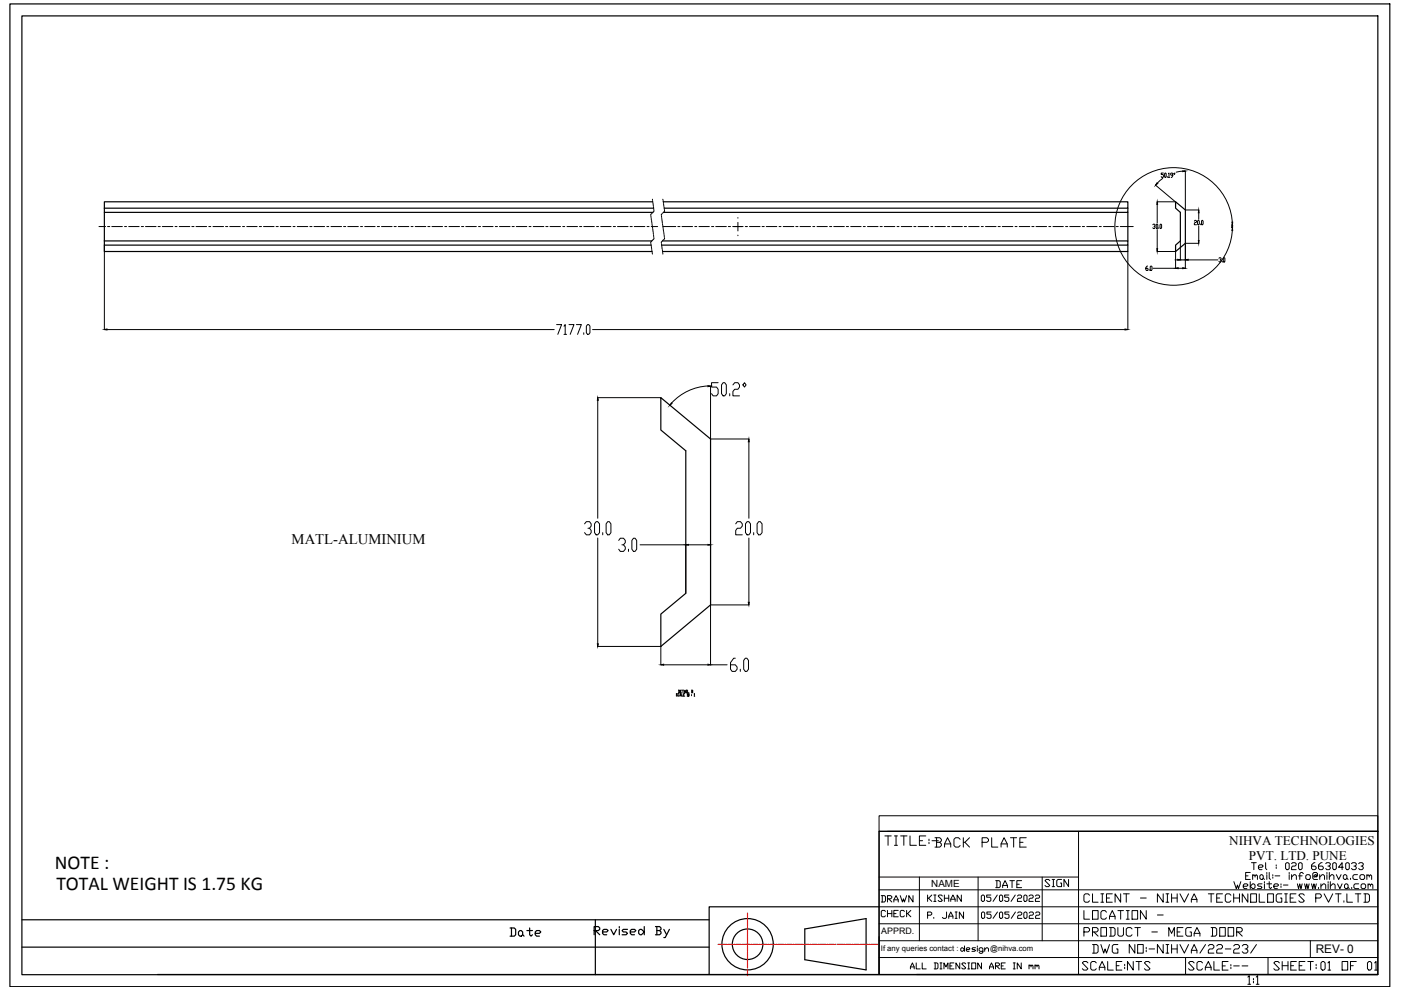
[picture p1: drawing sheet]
<svg xmlns="http://www.w3.org/2000/svg" width="297mm" height="210mm" viewBox="0 0 297 210" stroke-linecap="round" stroke-linejoin="round" font-family="sans-serif">
<!-- layer: 0 -->
<g fill="none" stroke="#000" stroke-width=".25">
<path d="M2.1 .8h292.6v208.4h-292.6zM4.6 3.4h287.5v203.3h-287.5zM22.1 44.1v.9h116.3M22.1 51.1v.9h115.9M22.1 52v1.3h116.1M22.1 44.1h116.5M22.1 51.1h116.1M22.1 45v6.1M138.4 42.8h-116.3v1.3M140.4 51.1h98.7v.9h-98.8M140.6 42.8h98.5v1.3h-98.3M239.1 44.1v.9h-98.4"/>
<path d="M239.1 52v1.3h-98.6M239.1 45v6.1M249.2 42.8l2.1 1.7v7.1l-2.1 1.7v-1.3l1.1-.9v-6.1l-1.1-.9zM140.1 84.3l10.6 8.8v35.2l-10.6 8.8v-6.9l5.3-4.4v-30.2l-5.3-4.4zM186.4 176.3h105.7v30.3h-105.7zM4.6 195h145.8M126 197.3h.9l.3-.3v-.2l-.3-.3h-.9v1.7M126.2 195v11.7M126.3 197.3l.9 .9M127.7 197.6h.9l.3-.3-.3-.3h-.6l-.3 .3v.6l.3 .3h.6M129.5 197l.6 1.2 .6-1.2M131.3 196.5v.3"/>
<path d="M131.3 197v1.2M133 197h-.8l-.3 .3 .3 .3h.5l.3 .3-.3 .3h-.8M133.6 197.6h.9l.3-.3-.3-.3h-.6l-.3 .3v.6l.3 .3h.6M135.4 197.3l.3-.3h.3l.6 .6-.6 .6h-.3l-.3-.3zM136.6 196.5v1.7M139 196.5h.9l.3 .3v.2l-.3 .3M139.3 197.3h.6l.3 .3v.3l-.3 .3h-.9M139.3 196.5v1.7M140.7 197l.6 1.2M141.9 197l-.9 1.8h-.3M170.6 197l13-2.2v10.8l-13-2.1zM186.4 192.3h-36v14.3h-117"/>
<path d="M4.6 200.8h145.8M150.4 206.6h36M194.3 206.6h97.8"/>
<circle cx="158.5" cy="200.2" r="5.4"/>
<circle cx="158.5" cy="200.2" r="3.2"/>
</g>
<g fill="none" stroke="#000" stroke-width=".21">
<path d="M245 39.3l4.2 3.5h-3.9M246.5 37.8l-1.1 1M246.7 36.7h-.5v.3h.4l.1 .2-.1 .4-.4-.1M246.9 36.8l.1-.1 .3 .1-.2 .8-.2-.1zM247.5 37.5v.1M247.7 36.8l.1-.1v.9M247.7 37.6h.3M248.7 37.2h-.4l-.1-.2 .1-.3 .4 .1v.5l-.4 .3M249 36.7l.1 .1-.1 .2zM250.8 36.3l-1.4 .2M251.3 36.3v8.2M21 48h1.4"/>
<path d="M22.1 52v17.9M22.8 48h.5M23.7 48h2.2M26.4 48h.4M27.3 48h2.2M30 48h.4M30.8 48h2.3M33.5 48h.5M34.4 48h2.2M37.1 48h.4M38 48h2.2M40.7 48h.4"/>
<path d="M41.6 48h2.2M44.3 48h.4M45.2 48h2.2M47.8 48h.5M48.7 48h2.3M51.4 48h.4M52.3 48h2.2M55 48h.4M55.9 48h2.2M58.5 48h.5M59.4 48h2.3M62.1 48h.5"/>
<path d="M63 48h2.3M65.7 48h.5M66.6 48h2.2M69.3 48h.4M70.2 48h2.2M72.8 48h.5M73.7 48h2.3M76.4 48h.5M77.3 48h2.2M80 48h.5M80.9 48h2.2M83.6 48h.4"/>
<path d="M84.4 48h2.3M87.2 48h.4M88 48h2.3M90.7 48h.5M91.6 48h2.2M94.3 48h.4M95.2 48h2.2M97.9 48h.4M98.7 48h2.3M101.5 48h.4M102.3 48h2.2M105 48h.5"/>
<path d="M105.9 48h2.2M108.6 48h.4M109.5 48h2.2M112.2 48h.4M113.1 48h2.2M115.7 48h.5M116.6 48h2.3M119.3 48h.4M120.2 48h2.3M122.9 48h.4M123.8 48h2.2M126.5 48h.4"/>
<path d="M127.4 48h2.2M130 48h.5M130.9 48h2.3M133.6 48h.5M134.5 48h2.2M137.2 48h.4M138 45.8v.2M138 51.7v.2M138 46.1l.1 .2M138.1 48h1.3M138.1 46.5v.2M138.1 52v.2"/>
<path d="M138.1 52.3v.3M138.2 45.3l-.2 .2v.2M138.2 51.1l-.2 .2v.2M138.2 46.8v.2M138.2 52.6v.3M138.2 47.1v.2M138.2 53v.2M138.2 47.4v.3M138.2 53.3l.1 .2M138.3 47.8v.2M138.3 53.7v.2M138.3 42.2v.2"/>
<path d="M138.3 48.1l.1 .2M138.4 42.6v.2M138.4 48.5v.2M138.4 42.9l.1 .2M138.4 45.1l-.2 .1M138.4 48.8l.1 .2M138.4 50.9l-.2 .1M138.5 43.2v.3M138.5 49.1v.2M138.5 43.5v.3M138.5 49.4v.2M138.5 43.9l.1 .2"/>
<path d="M138.5 49.8l.1 .2M138.6 44.2v.2M138.6 50.1v.2M138.6 44.6l.1 .2-.2 .2M138.6 50.4l.1 .2-.2 .2M140.2 45.8l.1 .2M140.2 51.7l.1 .2M140.3 46.1v.2M140.3 52v.2M140.3 46.5l.1 .2M140.3 52.3l.1 .3M140.4 52.6v.3"/>
<path d="M140.4 46.8v.2M140.4 45.3l-.2 .2v.2M140.4 51.1l-.2 .2v.2M140.4 47.1v.2M140.4 47.4l.1 .3M140.4 53v.2M140.5 53.3v.2M140.5 48h2.8M140.5 42.2l.1 .2M140.5 47.8v.2M140.5 53.7v.2M140.6 48.1v.2"/>
<path d="M140.6 42.6v.2M140.6 48.5v.2M140.6 45.1l-.1 .1M140.6 50.9l-.1 .1M140.7 42.9v.2M140.7 48.8v.2M140.7 43.2v.3M140.7 49.1v.2M140.7 43.5v.3M140.7 49.4l.1 .2M140.8 43.9v.2M140.8 49.8v.2"/>
<path d="M140.8 44.2l.1 .2M140.8 50.1l.1 .2M140.9 44.6v.2l-.2 .2M140.9 50.4v.2l-.2 .2M143.7 48h.5M144.6 48h2.2M147.3 48h.4M148.2 48h2.2M150.9 48h.4M151.8 48h2.2M154.4 48h.5M155.3 48h2.3"/>
<path d="M156.4 47.1v.9h-.8M156.4 46.1v.2M156.4 49.9v.1M157.3 48h-.9v1M158 48h.4M158.9 48h2.2M161.6 48h.4M162.5 48h2.2M165.2 48h.4M166.1 48h2.2M168.7 48h.5M169.6 48h2.3"/>
<path d="M172.3 48h.4M173.2 48h2.2M175.9 48h.4M176.8 48h2.2M179.4 48h.5M180.4 48h2.2M183 48h.5M183.9 48h2.3M186.6 48h.5M187.5 48h2.2M190.2 48h.4M191.1 48h2.2"/>
<path d="M193.7 48h.5M194.6 48h2.3M197.3 48h.5M198.2 48h2.2M200.9 48h.5M201.8 48h2.2M204.5 48h.4M205.4 48h2.2M208.1 48h.4M208.9 48h2.3M211.6 48h.5M212.5 48h2.2"/>
<path d="M215.2 48h.4M216.1 48h2.2M218.8 48h.4M219.7 48h2.2M222.4 48h.4M223.3 48h2.2M225.9 48h.5M226.8 48h2.3M229.5 48h.4M230.4 48h2.2M233.1 48h.4M234 48h2.2"/>
<path d="M236.6 48h.5M237.5 48h2.8M239.1 53.3v16.6M243.3 56.4l-.4 .3v.5l.4 .1v-.4h-.4M243.7 57.2v.1M243.9 56.5l.1-.1 .2 .1-.1 .8-.2-.1zM244.4 47.7l.1-.2 .4 .2-.2 .3M244.8 48l.1 .1-.1 .4-.4-.2M245.2 47.5l.3 .2-.2 .8-.2-.2zM245.3 53.3h3.9v3.6h-4.7M245.3 43.3v4M245.3 48.7v4"/>
<path d="M245.7 48.3v.2M245.9 47.7l.2-.2 .2 .2-.1 .8-.3-.2zM249.1 55.1h.6M249.8 56.9h1M250.3 51.1v4h1M251.3 51.6v5.3M251.4 51.6h2.8M251.4 44.5h2.8M251.9 55.1h6.3M253.2 46.9l.2-.2 .3 .2-.1 .3-.4 .2v.3h.5M254 46.7l.3 .2-.1 .8-.3-.2zM254.2 45.1v1.4"/>
<path d="M254.2 47.9v3.1M254.5 47.5v.2M254.8 46.7l.3 .2-.1 .8-.3-.2zM258.4 54.8l.2-.2 .3 .2-.2 .3M258.8 55.1l.1 .1-.1 .4-.4-.2M259.2 55.4v.2M259.4 54.8l.1-.2 .2 .2-.1 .8-.2-.2zM261.1 47.7h.2v.3M261.2 48l.2 .2h-.3M261.2 47.7v.5M261.3 47.7a12.5 12.5 0 0 0-18.4-10.6 12.5 12.5 0 0 0-1.1 21.2 12.5 12.5 0 0 0 19.4-8.6l.1-1.5M22.7 69.9h94.8"/>
<path d="M118 68.8h1.1l-.8 2.1M119.6 69.2l.2-.4v2.1M119.6 70.9h.5M120.6 68.8h1.1l-.8 2.1M122.2 68.8h1.1l-.8 2.1M123.8 70.6v.3M124.6 68.8h.2l.3 .4v1.4l-.3 .3h-.2l-.3-.3v-1.4zM125.6 69.9h112.9M126.7 84.3h13.4M126.7 84.9v25M150.1 81.8a11.2 11.2 0 0 0-7.7 3.6M150.7 81.9v11.2"/>
<path d="M150.7 93.1h8.1M152.3 81.1h-1.4v1h1l.4 .4v1l-.4 .4h-.7l-.3-.4M153.3 81.1h.4l.3 .5v1.9l-.3 .4h-.4l-.3-.4v-1.9zM154.7 83.5v.4M155.4 81.6l.4-.5h.6l.4 .5v.5l-.4 .4h-.6l-.4 .5v.9h1.4M157.8 81.1l.4 .5-.4 .5-.3-.5zM158.8 93.7v16.2M123.9 111.1l.4-.5h.7l.3 .5v.4l-.3 .5h-.3M125 112l.3 .5v.4l-.3 .5h-.7l-.4-.5M126.4 110.6h.3l.4 .5v1.8l-.4 .5h-.3l-.3-.5v-1.8zM126.7 114.1v22.4M127.8 112.9v.5"/>
<path d="M128.8 110.6h.4l.3 .5v1.8l-.3 .5h-.4l-.3-.5v-1.8zM131.2 114.6l.3-.5h.7l.4 .5v.4l-.4 .5h-.3M132.2 115.5l.4 .5v.4l-.4 .5h-.7l-.3-.5M133.3 116.4v.5M134.3 114.1h.3l.4 .5v1.8l-.4 .5h-.3l-.3-.5v-1.8zM135.7 115.5h9.7v10.3M146 115.5h4.1M150.7 115.5v25.5h3.5M156 111.1l.3-.5h.7l.4 .5v.4l-.4 .5h-.7l-.3 .5v.9h1.4M158.4 110.6h.4l.3 .5v1.8l-.3 .5h-.4l-.3-.5v-1.8zM158.8 114.1v13.6M159.8 112.9v.5"/>
<path d="M160.9 110.6h.3l.4 .5v1.8l-.4 .5h-.3l-.4-.5v-1.8zM126.7 137.1h13.4v3.9M150.7 128.3h8.1M155.9 139.6h-.3l-.7 .9v1.4l.3 .5h.7l.4-.5v-.5l-.4-.4h-1M158 139.6h.4l.3 .4v1.9l-.3 .5h-.4l-.3-.5v-1.9zM140.7 141h9.4M143.6 147.1h-.2l.2 .5-.2-.1M143.8 146.3l.3 .1-.1 .5h-.2M143.9 146.3v.6M144 147.1h-.3v.4h.3M144.2 147.6l.1-.5 .1 .5M144.2 147.4h.2"/>
<path d="M144.3 146.6h.1M144.5 146.3h-.2v.6h.2M144.6 147.1v.5h.2M144.7 146.3h.2M144.8 146.3v.6M144.9 147.3h.2M145.1 146.9l.1-.6 .2 .6M145.1 146.7h.3M145.2 147.1h-.3v.5h.3M145.5 146.9h.2M145.5 146.3h.2M145.6 146.3v.6"/>
<path d="M145.7 147.1v.5M145.7 147.6h.1M145.8 146.3v.6h.3M146 147.1h.1v.5l-.1-.1zM146.6 146.3h.2v.3M146.6 147.3h.1M146.6 147.4v.1M146.7 146.6h.1l.1 .2-.3 .1M146.7 146.3v.6M147.2 147.1v.5M147.2 147.6h.1M157 141.9v.5"/>
<path d="M186.4 173h105.7v3.3h-105.7zM186.4 176.3v30.3M188.2 176.3h103.9M228.7 176.3v30.3M186.4 199.5h105.7M186.4 195.9h105.7M186.4 192.3h105.7M186.4 188.7h105.7M186.4 186h42.3M194.9 186v13.5M196.7 194h.6l.3-.2v-.2l-.3-.2h-.6v1.3M196.7 189.8v1.3"/>
<path d="M196.9 190.4l.7 .7M197.6 189.8l-.7 .6h-.2M198 189.8h.4M198 191.1h.4M198 194.5v.2M198.2 189.8v1.3M199.8 190l-.2-.2h-.5l-.2 .2 .9 .9-.2 .2h-.5l-.2-.2M200.2 189.8v1.3M200.2 190.4h1M200.7 193.4v1.1l-.2 .2h-.5l-.2-.2M201.2 194.7v-.4l.4-.9 .4 .9v.4M201.2 189.8v1.3"/>
<path d="M201.2 194.3h.8M201.6 191.1v-.4l.4-.9 .5 .9v.4M201.6 190.7h.9M202.5 193.4h.4M202.5 194.7h.4M202.7 193.4v1.3M203.8 189.8v1.3l-.9-1.3v1.3M204.3 193.4v1.3l-.9-1.3v1.3M207.4 186v13.5M208.1 190l.2-.2 .4 .2v.9l-.2 .2-.4-.2zM210.1 189.8h-.9v.4h.7l.2 .2v.5l-.2 .2h-.5l-.2-.2M211.4 189.8l-.8 1.3"/>
<path d="M211.9 190l.2-.2 .5 .2v.9l-.3 .2-.4-.2zM213.9 189.8h-.9v.4h.7l.2 .2v.5l-.2 .2h-.5l-.2-.2M215.3 189.8l-.9 1.3M215.7 190l.2-.2h.5l.2 .2-.2 .4h-.5l-.2 .3v.4h.9M217.1 190l.2-.2 .4 .2v.9l-.2 .2-.4-.2zM218.2 190l.2-.2h.4l.3 .2-.3 .4h-.4l-.2 .3v.4h.9M219.5 190l.2-.2h.5l.2 .2-.2 .4h-.5l-.2 .3v.4h.9M221 186v13.5M261.6 186.9l.5 1.5 .3-.8 .2 .8 .5-1.5M264.1 185.7h.5M265.1 185h-1v1.5h1M265.1 186.9v1.5"/>
<path d="M265.3 182.9h1M265.6 185.7l.2-.3 .3 .3v.3M265.6 185.4v1.1M265.8 182.9v1.5M266.1 185.7l.2-.3 .3 .3v.8M266.8 183.9h.8l.2-.3-.2-.2h-.5l-.3 .2v.5l.3 .3h.5M267.1 185.7l.3-.3 .4 .3v.5l-.2 .3-.5-.3zM267.8 186.2l.3 .3M268.1 186.9v.3M268.3 182.9v1.2l.3 .3M268.6 185v.2M268.6 185.4v1.1"/>
<path d="M269.1 185v1.2l.3 .3M269.1 186.9v1.3l.3 .2 .2-.2M269.9 185.4v.3M269.9 186v.2M270.3 185.7h1M270.6 183.4v.2M270.6 183.9v.2M272.6 183.1l.2-.2 .5 .2v1l-.2 .3h-.3l-.2-.3zM273.3 185v.2M273.3 185.4v1.1M273.8 183.1l.3-.2h.5l.2 .2v.3l-.2 .2h-.5l-.3 .3v.5h1M273.8 186l.5-.6h.3l.3 .3v.8"/>
<path d="M273.8 185.4v1.1M275.3 183.1l.3-.2 .5 .2v1l-.3 .3h-.2l-.3-.3zM275.3 185.7h.8M276.3 185.2l-.2-.2h-.3l-.2 .2v1.3M277.1 185.4h.5l.2 .3v.5l-.2 .3h-.5l-.3-.3v-.5zM277.8 199.5v3.5M278.8 182.9h-.2l-.5 .5v.7l.2 .3h.5l.2-.3v-.2l-.2-.3h-.7M279.1 185.7l-.3 .3h-.2v-.3l.2-.3h.3v.6l.2-.3v-.5l-.2-.2h-.5l-.3 .2v1l.3 .3h.7M279.8 186l.5-.6h.3l.2 .3v.8M279.8 185.4v1.1M280.3 182.9h-.2l-.5 .5v.7l.2 .3h.5l.3-.3v-.2l-.3-.3h-.7M281.1 183.1l.2-.2h.5l.3 .2v.3l-.3 .2h-.3"/>
<path d="M281.3 185v.2M281.3 185.4v1.1M281.6 186.9v.3M281.8 183.6l.3 .3v.2l-.3 .3h-.5l-.2-.3M281.8 186l.5-.6h.3l.2 .3v.8M281.8 185v1.5M282.1 186.9v1.5M282.6 183.1l.2-.2 .5 .2v1l-.2 .3h-.3l-.2-.3zM283.3 185.4l.5 1.1 .5-1.1M284.8 183.9h-1l.8-1v1.5M284.8 185.7l.3-.3h.2l.3 .3v.5l-.3 .3h-.2l-.3-.3zM285.3 183.1l.3-.2 .5 .2v1l-.3 .3h-.2l-.3-.3z"/>
<path d="M285.6 186.2l.2 .3M286.3 186.2v.3M286.5 183.1l.3-.2h.5l.3 .2v.3l-.3 .2h-.3M287.3 183.6l.3 .3v.2l-.3 .3h-.5l-.3-.3M287.8 185.4h-.7l-.3 .3v.5l.3 .3h.7M288.1 183.1l.2-.2h.5l.2 .2v.3l-.4 .2M288.6 185.4h.5l.2 .3v.5l-.2 .3h-.5l-.3-.3v-.5zM288.8 183.6l.2 .3v.2l-.2 .3h-.5l-.2-.3M289.8 185.7l.3-.3 .2 .3v.3M289.8 185.4v1.1M290.3 185.7l.3-.3 .2 .3v.8M186.4 203h105.7"/>
<path d="M193 205.4v-.4l.4-.8 .4 .8v.4M193 205h.8M194.3 204.2v1.2h.8M195.5 204.2v1.2h.9M198.1 204.2h.6l.2 .2v.8l-.2 .2h-.6M198.3 204.2v1.2M199.3 204.2h.4M199.3 205.4h.4M199.5 204.2v1.2M200.1 205.4v-1.2l.5 .8 .4-.8v1.2M201.4 204.8h.4M202.3 204.2h-.9v1.2h.9"/>
<path d="M203.5 204.2v1.2l-.8-1.2v1.2M203.7 201.2l.4-.3 .4 .4-.6 .4-.2-.2zM204.5 200.6v1.1M204.8 204.4l-.3-.2h-.4l-.2 .2 .9 .8-.3 .2h-.4l-.2-.2M204.9 201.3h.6l.1-.1-.1-.3h-.5l-.1 .3v.3l.1 .2h.5M205.2 204.2h.4M205.2 205.4h.4M205.4 204.2v1.2M206 204.2h.9v1.2h-.9zM206.8 200.9h-.6l-.1 .3 .7 .3-.2 .2h-.5M207.2 200.6v.1M207.2 200.9v.8"/>
<path d="M208.1 204.2v1.2l-.8-1.2v1.2M208.4 201.7h-.6l-.2-.2v-.3l.2-.3h.4l.2 .3v.7l-.2 .2h-.4l-.2-.2M208.8 201.3l.4-.4h.2l.2 .3v.5M208.8 200.9v.8M209.8 205.4v-.4l.4-.8 .4 .8v.4M209.8 205h.8M211.1 204.8h.6l.2-.4-.2-.2h-.6v1.2M211.3 204.8l.6 .6M212.3 204.8h.4M213.1 204.2h-.8v1.2h.8M214.8 204.2h.5M214.8 205.4h.5"/>
<path d="M215 204.2v1.2M216.5 204.2v1.2l-.8-1.2v1.2M218.2 204.8l.2-.2 .2 .4M218.2 204.6v.8M218.6 204.8l.2-.2 .2 .2v.6M219.4 204.8l.3-.2 .2 .4M219.4 204.6v.8M219.9 204.8l.2-.2 .2 .2v.6M230.7 204.2l-.3-.3h-.6l-.3 .3 1.2 1.2-.3 .3h-.6l-.3-.3M232.4 204.2l-.3-.3h-.6l-.2 .3v1.2l.2 .3h.6l.3-.3M233.1 205.7v-.6l.6-1.2 .6 1.2v.6M233.1 205.1h1.2"/>
<path d="M234.9 203.9v1.8h1.1M251.4 203v3.6M253.2 204.2l-.3-.3h-.6l-.3 .3 1.2 1.2-.3 .3h-.6l-.3-.3M255 204.2l-.3-.3h-.6l-.3 .3v1.2l.3 .3h.6l.3-.3M255.6 205.7v-.6l.6-1.2 .6 1.2v.6M255.6 205.1h1.2M257.4 203.9v1.8h1.2M260.4 203.9h-1.2v1.8h1.2M261 205.1v.3M264.6 207.2l.3-.3v1.8M264.6 208.7h.6M265.8 207.5v.3"/>
<path d="M265.8 208.1v.3M266.3 207.2l.3-.3v1.8M266.3 208.7h.6M268.8 203v3.6M271.3 204.2l-.3-.3h-.6l-.3 .3 1.2 1.2-.3 .3h-.6l-.3-.3M271.9 203.9v1.8M271.9 204.8h1.2M273.1 203.9v1.8M273.7 204.8h.6M274.9 203.9h-1.2v1.8h1.2M275.4 204.8h.6M276.7 203.9h-1.3v1.8h1.3"/>
<path d="M277.3 203.9h1.2M277.9 203.9v1.8M279 204.5v.3M279 205.1v.3M280.1 204.2l.3-.3h.3l.3 .3v1.2l-.3 .3h-.3l-.3-.3zM281.5 204.2l.3-.3v1.8M281.5 205.7h.6M284.6 203.9h1.1v1.8h-1.1zM286.3 204.8h.6M287.6 203.9h-1.3v1.8M289.9 204.2l.3-.3h.3l.3 .3v1.2l-.3 .3h-.3l-.3-.3zM291.5 204.2l.2-.3v1.8"/>
<path d="M291.5 205.7h.5"/>
</g>
<g fill="#000" stroke="#000" stroke-width=".21">
<path d="M245.3 38.8l.2 .1-.5 .4zM250.8 36.2l.5 .1-.5 .1zM245.3 52.7h.1l-.1 .6zM245.3 42.8l.1 .5h-.1zM249.7 55l.6 .1-.6 .1zM249.2 56.9l.6-.1v.2zM250.8 56.8l.5 .1-.5 .1zM251.3 55.1l.6-.1v.2zM254.1 51h.1v.6zM254.2 44.5v.6h-.1zM261.2 47.1h.2l-.1 .6zM261.3 48.3l.1 .6h-.2z"/>
<path d="M22.1 69.9l.6-.1v.2zM238.5 69.8l.6 .1-.6 .1zM126.7 84.3l.2 .6h-.3zM142.4 85.4l.1 .1-.5 .4zM150.1 81.8l.6 .1-.6 .1zM158.8 93.1l.1 .6h-.2zM145.4 115.5l.6-.1v.2zM150.1 115.4l.6 .1-.6 .1zM126.6 136.5h.3l-.2 .6zM158.7 127.7h.2l-.1 .6zM140.1 141l.6-.2v.2zM150.1 140.8l.6 .2h-.6z"/>
</g>
<g fill="none" stroke="#f00" stroke-width=".25">
<path d="M158.5 193.6v.9M158.5 194.7v.3M158.5 195.2v1.1M158.5 196.5v.3M158.5 197v1.1M158.5 198.3v.2M158.5 198.7v1.2M152.3 200.2h1.3M153.8 200.2h.2M154.3 200.2h1.1M155.6 200.2h.3M156.1 200.2h1.1"/>
<path d="M157.4 200.2h.2M157.8 200.2h1.2M158.5 200.1v.2M158.5 200.6v1.1M158.5 201.9v.2M158.5 202.3v1.1M158.5 203.7v.2M158.5 204.1v1.1M158.5 205.5v.2M158.5 205.9v1M159.2 200.2h.2M159.6 200.2h1.2"/>
<path d="M161 200.2h.2M161.4 200.2h1.1M162.8 200.2h.2M163.2 200.2h1.1M164.5 200.2h.3M165 200.2h1.1M166.4 200.2h.2M166.8 200.2h1.1M168.1 200.2h.2M168.6 200.2h1.1M169.9 200.2h.2M170.4 200.2h1.1"/>
<path d="M171.7 200.2h.2M172.2 200.2h1.1M173.5 200.2h.2M173.9 200.2h1.1M175.3 200.2h.2M175.7 200.2h1.2M177.1 200.2h.2M177.5 200.2h1.1M178.8 200.2h.3M179.3 200.2h1.1M180.6 200.2h.3M181.1 200.2h1.1"/>
<path d="M182.4 200.2h.3M182.9 200.2h1.1M184.2 200.2h.2M184.6 200.2h1.4"/>
</g>
<g font-size="5.3">
<text x="186.3" y="180.6">TITLE:-</text>
<text x="196.8" y="181">BACK PLATE</text>
<text x="237.8" y="207.1">NTS</text>
</g>
<g font-size="4.9">
<text x="228.6" y="196.1">LOCATION -</text>
<text x="228.6" y="192.6">CLIENT - NIHVA TECHNOLOGIES PVT.LTD</text>
<text x="106.9" y="199.7">Date</text>
<text x="228.6" y="199.7">PRODUCT - MEGA DOOR</text>
<text x="230.4" y="203.2">DWG NO:-NIHVA/22-23/</text>
</g>
<g font-size="4.4">
<text x="209.9" y="189.4">DATE</text>
<text x="220.5" y="189.1">SIGN</text>
<text x="185.6" y="192.6">DRAWN</text>
</g>
<g font-size="4.2">
<text x="11.6" y="184.2">NOTE :</text>
<text x="12" y="188.6">TOTAL WEIGHT IS 1.75 KG</text>
</g>
<g font-size="4">
<text x="185.6" y="195.4">CHECK</text>
<text x="206.7" y="195.8">05/05/2022</text>
</g>
<text font-size="3.1" x="61.8" y="115.3">MATL-ALUMINIUM</text>
<g font-size="2.8">
<text x="260.6" y="179.1">NIHVA TECHNOLOGIES</text>
<text x="264.8" y="182.3">PVT. LTD. PUNE</text>
</g>
<text font-size="2.5" x="279" y="202.1">REV- 0</text>
<text font-size="2.1" x="197.4" y="188.1">NAME</text>
<text font-size="1.9" x="186.8" y="198">APPRD.</text>
<g font-size="1.6">
<text x="186.8" y="201.7">If any queries contact :</text>
<text x="210" y="201.7">@nihva.com</text>
</g>
</svg>
